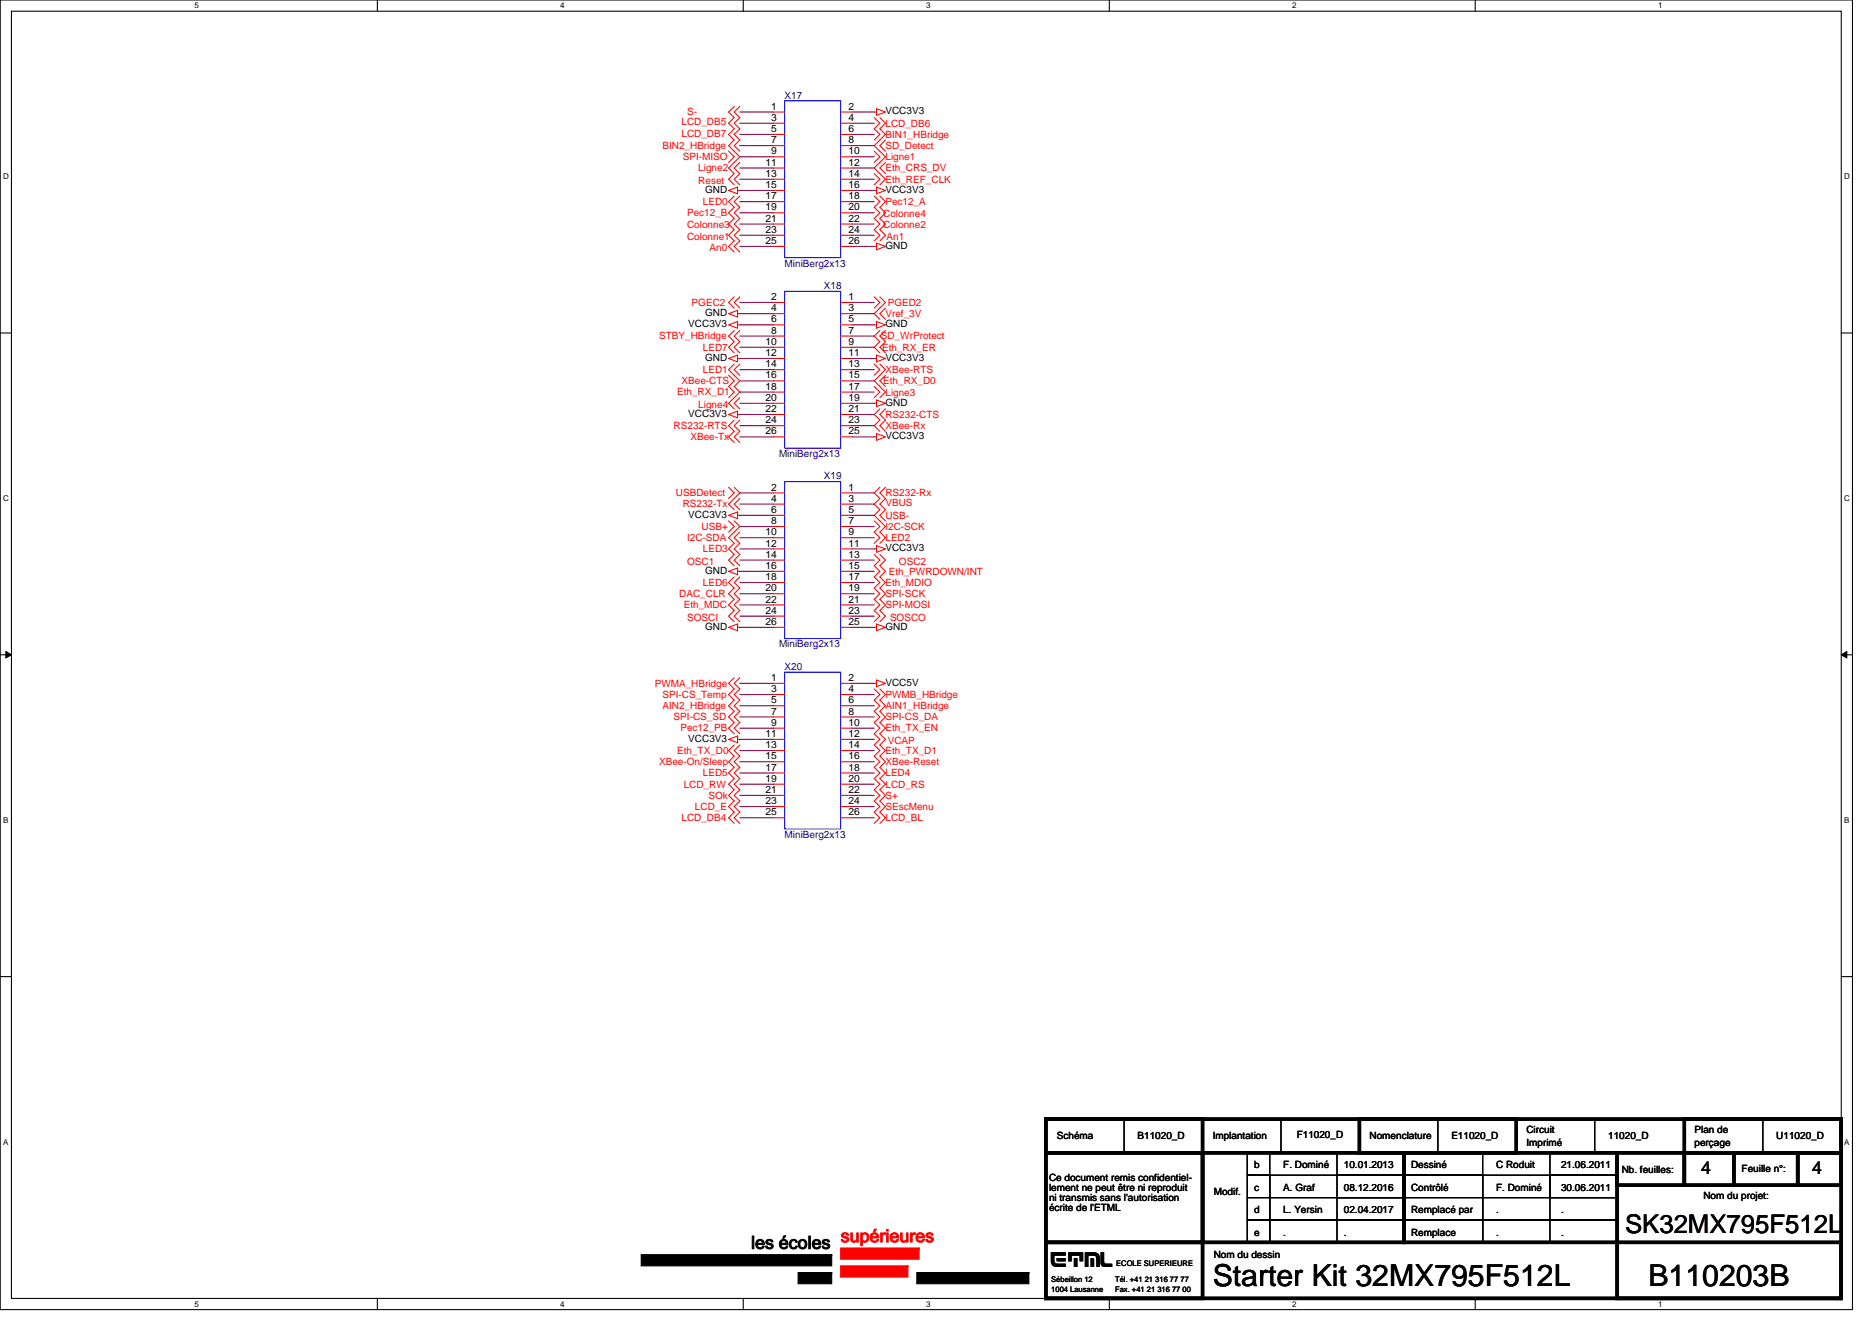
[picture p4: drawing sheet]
<svg xmlns="http://www.w3.org/2000/svg" width="297mm" height="210mm" viewBox="0 0 297 210" stroke-linecap="round" stroke-linejoin="round" font-family="sans-serif">
<path d="M0 0h293.9v207.9h-293.9zM1.8 1.8h290.4v204.3h-290.4z" fill="none" stroke="#000" stroke-width=".17"/>
<g fill="#fff">
<path d="M30.8 .2h.7v1.4h-.7z"/>
<path d="M30.8 206.3h.7v1.4h-.7z"/>
</g>
<path d="M59.9 0v1.8M59.9 206.1v1.8" fill="none" stroke="#000" stroke-width=".17"/>
<g fill="#fff">
<path d="M88.9 .2h.7v1.4h-.7z"/>
<path d="M88.9 206.3h.7v1.4h-.7z"/>
</g>
<path d="M117.9 0v1.8M117.9 206.1v1.8" fill="none" stroke="#000" stroke-width=".17"/>
<g fill="#fff">
<path d="M147 .2h.7v1.4h-.7z"/>
<path d="M147 206.3h.7v1.4h-.7z"/>
</g>
<path d="M176 0v1.8M176 206.1v1.8" fill="none" stroke="#000" stroke-width=".17"/>
<g fill="#fff">
<path d="M205 .2h.7v1.4h-.7z"/>
<path d="M205 206.3h.7v1.4h-.7z"/>
</g>
<path d="M234.1 0v1.8M234.1 206.1v1.8" fill="none" stroke="#000" stroke-width=".17"/>
<g fill="#fff">
<path d="M263.1 .2h.7v1.4h-.7z"/>
<path d="M263.1 206.3h.7v1.4h-.7z"/>
<path d="M.5 27.3h.9v1.4h-.9z"/>
<path d="M292.6 27.3h.9v1.4h-.9z"/>
<path d="M.5 78.4h.9v1.4h-.9z"/>
<path d="M292.6 78.4h.9v1.4h-.9z"/>
</g>
<path d="M0 52.9h1.8M292.2 52.9h1.7" fill="none" stroke="#000" stroke-width=".17"/>
<g fill="#fff">
<path d="M.5 129.5h.8v1.4h-.8z"/>
<path d="M292.6 129.5h.9v1.4h-.9z"/>
</g>
<path d="M0 103.9h1.8M292.2 103.9h1.7" fill="none" stroke="#000" stroke-width=".17"/>
<path d="M.9 103.4l.9 .5-.9 .5zM292.2 103.9l.8-.5v1z" fill="#000" stroke="#000" stroke-width=".16"/>
<g fill="#fff">
<path d="M.5 180.5h.8v1.4h-.8z"/>
<path d="M292.6 180.5h.9v1.4h-.9z"/>
</g>
<g fill="none" stroke="#000" stroke-width=".17">
<path d="M0 155h1.8M292.2 155h1.7M165.9 177.6h12.5v5.4h-12.5zM190.8 177.6h12.5v5.4h-12.5zM215.7 177.6h12.5v5.4h-12.5zM240.6 177.6h12.4v5.4h-12.4zM267.3 177.6h12.4v5.4h-12.4zM190.8 183h7.1v14.2h-7.1zM197.9 193.6h3.6v3.6h-3.6zM197.9 190.1h3.6v3.5h-3.6zM197.9 186.5h3.6v3.6h-3.6zM197.9 183h3.6v3.5h-3.6z"/>
<path d="M201.5 186.5h21.3v3.6h-21.3zM201.5 190.1h21.3v3.5h-21.3zM201.5 193.6h21.3v3.6h-21.3zM212.1 183h10.7v3.5h-10.7zM212.1 186.5h10.7v3.6h-10.7zM212.1 190.1h10.7v3.5h-10.7zM212.1 193.6h10.7v3.6h-10.7zM222.8 183h12.5v3.5h-12.5zM222.8 186.5h12.5v3.6h-12.5zM222.8 190.1h12.5v3.5h-12.5zM222.8 193.6h12.5v3.6h-12.5zM235.3 186.5h10.6v3.6h-10.6z"/>
<path d="M235.3 190.1h21.3v3.5h-21.3zM235.3 193.6h21.3v3.6h-21.3zM245.9 183h10.7v3.5h-10.7zM245.9 186.5h10.7v3.6h-10.7zM245.9 190.1h10.7v3.5h-10.7zM245.9 193.6h10.7v3.6h-10.7z"/>
</g>
<g fill="#000" stroke="#000" stroke-width=".17">
<path d="M101.7 199.1v1.8h30.3v-1.8z" fill-rule="evenodd"/>
<path d="M126.6 202v1.8h5.4v-1.8z" fill-rule="evenodd"/>
<path d="M145.5 202v1.8h17.8v-1.8z" fill-rule="evenodd"/>
</g>
<g fill="#f00" stroke="#f00" stroke-width=".17">
<path d="M133.4 198.1v1.8h12.4v-1.8z" fill-rule="evenodd"/>
<path d="M133.4 200.9v1.8h10.7v-1.8z" fill-rule="evenodd"/>
</g>
<g fill="none" stroke="#f00" stroke-width=".17">
<path d="M116.5 16.9l-.9 .9 .9 .9-.9 .9 .9 .8-.9 .9 .9 .9-.9 .9 1.8 1.8-1.8 1.8 .9 .9-.9 .8 .9 .9M117.4 16.9l-.9 .9 .9 .9-.9 .9 .9 .8-.9 .9 .9 .9-.9 .9 .9 .9M122.7 17.8h1.8M122.7 19.6h1.8M133.4 17.8h1.8M133.4 19.6h1.8M138.7 17.8h.4M138.7 18.7l.9 .9-.9 .8 .9 .9-.9 .9M139.1 17.3l1.4 .5-1.4 .5zM139.6 18.7l.9 .9-.9 .8 .9 .9-1.8 1.8 1.8 1.8-1.8 1.8 1.8 1.7-.9 .9M115.6 30.2l1.4-.5v1.1zM115.6 24l.9 .9-.9 .9"/>
<path d="M116.5 31.1l-.9 .9 .9 .9-.9 .9 .9 .9-.9 .9 .9 .8-.9 .9 .9 .9-.9 .9 .9 .9M117 30.2h.4M117.4 25.8l-.9 .9 .9 .9-.9 .8 .9 .9M117.4 31.1l-.9 .9 .9 .9-.9 .9 .9 .9-.9 .9 .9 .8-.9 .9 .9 .9-.9 .9 .9 .9M122.7 21.3h1.8M122.7 23.1h1.8M122.7 24.9h1.8M122.7 26.7h1.8M122.7 28.4h1.8M122.7 30.2h1.8M122.7 32h1.8M122.7 33.8h1.8"/>
<path d="M122.7 35.6h1.8M122.7 37.3h1.8M122.7 39.1h1.8M133.4 21.3h1.8M133.4 23.1h1.8M133.4 24.9h1.8M133.4 26.7h1.8M133.4 28.4h1.8M133.4 30.2h1.8M133.4 32h1.8M133.4 33.8h1.8M133.4 35.6h1.8"/>
<path d="M133.4 37.3h1.8M133.4 39.1h1.8M138.7 30.2h.4M138.7 39.1h.4M138.7 27.6l.9 .8-.9 .9M138.7 24l.9 .9-.9 .9M138.7 31.1l.9 .9-.9 .9 .9 .9-.9 .9 .9 .9-.9 .8 .9 .9-.9 .9M139.1 29.7l1.4 .5-1.4 .6zM139.1 38.6l1.4 .5-1.4 .5zM139.6 31.1l.9 .9-.9 .9 .9 .9-.9 .9 .9 .9-.9 .8 .9 .9-.9 .9M140.5 25.8l-.9 .9 .9 .9M140.5 22.2l-.9 .9 .9 .9"/>
<path d="M115.6 49.8l1.4-.5v1zM115.6 51.6l1.4-.6v1.1zM115.6 56.9l1.4-.5v1zM115.6 59.6l.9 .9-.9 .8 .9 .9-.9 .9M116.5 52.5l-.9 .8 .9 .9-.9 .9 .9 .9M116.5 57.8l-.9 .9 1.8 1.8-.9 .8 .9 .9-1.8 1.8 .9 .9M116.5 47.1l-.9 .9 .9 .9M117 49.8h.4M117 51.6h.4M117 56.9h.4M117.4 52.5l-.9 .8 .9 .9-.9 .9 .9 .9M117.4 57.8l-.9 .9 .9 .9"/>
<path d="M117.4 47.1l-.9 .9 .9 .9M122.7 48h1.8M122.7 49.8h1.8M122.7 51.6h1.8M122.7 53.3h1.8M122.7 55.1h1.8M122.7 56.9h1.8M122.7 58.7h1.8M133.4 48h1.8M133.4 49.8h1.8M133.4 51.6h1.8M133.4 53.3h1.8"/>
<path d="M133.4 55.1h1.8M133.4 56.9h1.8M133.4 58.7h1.8M138.7 51.6h.4M138.7 56.9h.4M138.7 57.8l.9 .9-.9 .9M138.7 47.1l.9 .9-.9 .9M139.1 51l1.4 .6-1.4 .5zM139.1 56.4l1.4 .5-1.4 .5zM139.6 52.5l-.9 .8 .9 .9-.9 .9 .9 .9M139.6 57.8l.9 .9-1.8 1.8 1.8 1.7-.9 .9M139.6 47.1l.9 .9-1.8 1.8 .9 .9"/>
<path d="M140.5 52.5l-.9 .8 .9 .9-.9 .9 .9 .9M140.5 59.6l-.9 .9 .9 .8M140.5 48.9l-.9 .9 .9 .9M115.6 65.8l1.4-.5v1zM115.6 77.3l.9 .9-.9 .9M116.5 66.7l-.9 .9 .9 .9-.9 .8 .9 .9M116.5 77.3l.9 .9-1.8 1.8 .9 .9M117 65.8h.4M117.4 66.7l-.9 .9 .9 .9-.9 .8 .9 .9M117.4 63.1l-.9 .9 .9 .9M117.4 79.1l-.9 .9 .9 .9M122.7 60.5h1.8"/>
<path d="M122.7 62.2h1.8M122.7 64h1.8M122.7 65.8h1.8M122.7 67.6h1.8M122.7 69.3h1.8M122.7 78.2h1.8M133.4 60.5h1.8M133.4 62.2h1.8M133.4 64h1.8M133.4 65.8h1.8M133.4 67.6h1.8M133.4 69.3h1.8"/>
<path d="M133.4 78.2h1.8M138.7 64h.4M138.7 69.3h.4M138.7 61.3l.9 .9-.9 .9M139.1 63.5l1.4 .5-1.4 .5zM139.1 68.8l1.4 .5-1.4 .6zM139.6 64.9l-.9 .9 .9 .9-.9 .9 .9 .9M139.6 77.3l-.9 .9 .9 .9-.9 .9 .9 .9-.9 .9 1.8 1.8-.9 .9 .9 .8-.9 .9M140.5 64.9l-.9 .9 .9 .9-.9 .9 .9 .9M140.5 77.3l-.9 .9 .9 .9-.9 .9 .9 .9-.9 .9 .9 .9M115.6 81.8l1.4-.5v1zM115.6 90.7l1.4-.6v1.1z"/>
<path d="M115.6 99.6l1.4-.6v1.1zM115.6 82.7l.9 .9-.9 .9M116.5 91.6l-.9 .9 .9 .8-.9 .9 .9 .9-.9 .9 .9 .9-.9 .9 .9 .9M116.5 82.7l.9 .9-1.8 1.7 .9 .9-.9 .9 .9 .9-.9 .9 .9 .9M117 81.8h.4M117 90.7h.4M117 99.6h.4M117.4 91.6l-.9 .9 .9 .8-.9 .9 .9 .9-.9 .9 .9 .9-.9 .9 .9 .9M117.4 84.5l-.9 .8 .9 .9-.9 .9 .9 .9-.9 .9 .9 .9M122.7 80h1.8M122.7 81.8h1.8M122.7 83.6h1.8"/>
<path d="M122.7 85.3h1.8M122.7 87.1h1.8M122.7 88.9h1.8M122.7 90.7h1.8M122.7 92.5h1.8M122.7 94.2h1.8M122.7 96h1.8M122.7 97.8h1.8M122.7 99.6h1.8M133.4 80h1.8M133.4 81.8h1.8M133.4 83.6h1.8"/>
<path d="M133.4 85.3h1.8M133.4 87.1h1.8M133.4 88.9h1.8M133.4 90.7h1.8M133.4 92.5h1.8M133.4 94.2h1.8M133.4 96h1.8M133.4 97.8h1.8M133.4 99.6h1.8M138.7 87.1h.4M138.7 99.6h.4M138.7 88l.9 .9-.9 .9 .9 .9-.9 .9 .9 .9-.9 .8 .9 .9-.9 .9 .9 .9-.9 .9 .9 .9-.9 .9"/>
<path d="M138.7 82.7l.9 .9-.9 .9 .9 .8-.9 .9M139.1 86.6l1.4 .5-1.4 .6zM139.1 99l1.4 .6-1.4 .5zM139.6 88l.9 .9-.9 .9 .9 .9-.9 .9 .9 .9-.9 .8 .9 .9-.9 .9 .9 .9-.9 .9 .9 .9-.9 .9M115.6 117.3l1.4-.5v1.1zM116.5 118.2l-.9 .9 .9 .9-.9 .9 .9 .9-.9 .9 .9 .9-.9 .9 .9 .8-.9 .9 .9 .9-.9 .9 .9 .9-.9 .9 .9 .9M116.5 107.6l-.9 .9 .9 .8-.9 .9 .9 .9-.9 .9 .9 .9-.9 .9 .9 .9-.9 .9 .9 .9M117 117.3h.4M117.4 118.2l-.9 .9 .9 .9-.9 .9 .9 .9-.9 .9 .9 .9-.9 .9 .9 .8-.9 .9 .9 .9-.9 .9 .9 .9-.9 .9 .9 .9M117.4 107.6l-.9 .9 .9 .8-.9 .9 .9 .9-.9 .9 .9 .9-.9 .9 .9 .9-.9 .9 .9 .9M122.7 108.5h1.8M122.7 110.2h1.8"/>
<path d="M122.7 112h1.8M122.7 113.8h1.8M122.7 115.6h1.8M122.7 117.3h1.8M122.7 119.1h1.8M133.4 108.5h1.8M133.4 110.2h1.8M133.4 112h1.8M133.4 113.8h1.8M133.4 115.6h1.8M133.4 117.3h1.8M133.4 119.1h1.8"/>
<path d="M138.7 108.5h.4M138.7 109.3l.9 .9-.9 .9 .9 .9-.9 .9 .9 .9-.9 .9 .9 .9-.9 .9 .9 .8-.9 .9 .9 .9-.9 .9 .9 .9-.9 .9 .9 .9-.9 .9 .9 .9-.9 .8 .9 .9-.9 .9 .9 .9-.9 .9 .9 .9-.9 .9M139.1 107.9l1.4 .6-1.4 .5zM139.6 109.3l.9 .9-.9 .9 .9 .9-.9 .9 .9 .9-.9 .9 .9 .9-.9 .9 .9 .8-.9 .9 .9 .9-.9 .9 .9 .9-.9 .9 .9 .9-.9 .9 .9 .9-.9 .8 .9 .9-.9 .9 .9 .9-.9 .9 .9 .9-.9 .9M122.7 120.9h1.8M122.7 122.7h1.8M122.7 124.5h1.8M122.7 126.2h1.8M122.7 128h1.8M122.7 129.8h1.8M133.4 120.9h1.8M133.4 122.7h1.8"/>
<path d="M133.4 124.5h1.8M133.4 126.2h1.8M133.4 128h1.8M133.4 129.8h1.8"/>
</g>
<g fill="none" stroke="#000" stroke-width=".53">
<path d="M165.9 177.6h24.9v5.4h-24.9zM165.9 177.6h126.3v28.5h-126.3zM215.7 177.6h24.9v5.4h-24.9zM267.3 177.6h24.9v5.4h-24.9zM165.9 197.2h24.9v8.9h-24.9zM165.9 183h24.9v14.2h-24.9zM190.8 183h32v14.2h-32zM222.8 183h33.8v14.2h-33.8zM256.6 183h10.7v5.1h-10.7zM256.6 197.2h35.6v8.9h-35.6zM267.3 183h7.8v5.1h-7.8zM275.1 183h10.1v5.1h-10.1z"/>
<path d="M285.2 183h7v5.1h-7z"/>
</g>
<path d="M124.5 16h8.9v24.9h-8.9zM124.5 46.2h8.9v24.9h-8.9zM124.5 76.5h8.9v24.8h-8.9zM124.5 106.7h8.9v24.9h-8.9z" fill="none" stroke="#00f" stroke-width=".17"/>
<g fill="none" stroke="#800040" stroke-width=".17">
<path d="M117.4 17.8h5.3M117.4 19.6h5.3M135.2 17.8h3.5M135.2 19.6h3.5M117.4 21.3h5.3M117.4 23.1h5.3M117.4 24.9h5.3M117.4 26.7h5.3M117.4 28.4h5.3M117.4 30.2h5.3M117.4 32h5.3M117.4 33.8h5.3"/>
<path d="M117.4 35.6h5.3M117.4 37.3h5.3M117.4 39.1h5.3M135.2 21.3h3.5M135.2 23.1h3.5M135.2 24.9h3.5M135.2 26.7h3.5M135.2 28.4h3.5M135.2 30.2h3.5M135.2 32h3.5M135.2 33.8h3.5M135.2 35.6h3.5"/>
<path d="M135.2 37.3h3.5M135.2 39.1h3.5M117.4 48h5.3M117.4 49.8h5.3M117.4 51.6h5.3M117.4 53.3h5.3M117.4 55.1h5.3M117.4 56.9h5.3M117.4 58.7h5.3M135.2 48h3.5M135.2 49.8h3.5M135.2 51.6h3.5"/>
<path d="M135.2 53.3h3.5M135.2 55.1h3.5M135.2 56.9h3.5M135.2 58.7h3.5M117.4 60.5h5.3M117.4 62.2h5.3M117.4 64h5.3M117.4 65.8h5.3M117.4 67.6h5.3M117.4 69.3h5.3M117.4 78.2h5.3M135.2 60.5h3.5"/>
<path d="M135.2 62.2h3.5M135.2 64h3.5M135.2 65.8h3.5M135.2 67.6h3.5M135.2 69.3h3.5M135.2 78.2h3.5M117.4 80h5.3M117.4 81.8h5.3M117.4 83.6h5.3M117.4 85.3h5.3M117.4 87.1h5.3M117.4 88.9h5.3"/>
<path d="M117.4 90.7h5.3M117.4 92.5h5.3M117.4 94.2h5.3M117.4 96h5.3M117.4 97.8h5.3M117.4 99.6h5.3M135.2 80h3.5M135.2 81.8h3.5M135.2 83.6h3.5M135.2 85.3h3.5M135.2 87.1h3.5M135.2 88.9h3.5"/>
<path d="M135.2 90.7h3.5M135.2 92.5h3.5M135.2 94.2h3.5M135.2 96h3.5M135.2 97.8h3.5M135.2 99.6h3.5M117.4 108.5h5.3M117.4 110.2h5.3M117.4 112h5.3M117.4 113.8h5.3M117.4 115.6h5.3M117.4 117.3h5.3"/>
<path d="M117.4 119.1h5.3M135.2 108.5h3.5M135.2 110.2h3.5M135.2 112h3.5M135.2 113.8h3.5M135.2 115.6h3.5M135.2 117.3h3.5M135.2 119.1h3.5M117.4 120.9h5.3M117.4 122.7h5.3M117.4 124.5h5.3M117.4 126.2h5.3"/>
<path d="M117.4 128h5.3M117.4 129.8h5.3M135.2 120.9h3.5M135.2 122.7h3.5M135.2 124.5h3.5M135.2 126.2h3.5M135.2 128h3.5M135.2 129.8h3.5"/>
</g>
<g font-size="4.8">
<text x="192.4" y="204.2">Starter Kit 32MX795F512L</text>
<text x="261.6" y="204.2">B110203B</text>
</g>
<text font-size="4.1" x="257.8" y="195.7">SK32MX795F512L</text>
<g font-size="2.8">
<text x="269.9" y="186.4">4</text>
<text x="287.5" y="186.4">4</text>
<text x="119.2" y="198.2">les écoles</text>
</g>
<text font-size="2.8" fill="#f00" x="133.4" y="197.1">supérieures</text>
<text font-size="2.6" x="166.8" y="201">ETML</text>
<g font-size="1.6">
<text x="122.4" y="17.4">1</text>
<text x="134.6" y="17.4">2</text>
<text x="122.4" y="19.2">3</text>
<text x="122.4" y="21">5</text>
<text x="122.4" y="22.7">7</text>
<text x="134.6" y="19.2">4</text>
<text x="134.6" y="21">6</text>
<text x="134.6" y="22.7">8</text>
<text x="140.5" y="18.1">VCC3V3</text>
<text x="121.5" y="26.3">11</text>
<text x="121.5" y="28.1">13</text>
<text x="121.5" y="29.8">15</text>
<text x="122.4" y="24.5">9</text>
<text x="134.6" y="24.5">10</text>
<text x="134.6" y="26.3">12</text>
<text x="134.6" y="28.1">14</text>
<text x="134.6" y="29.8">16</text>
<text x="111.9" y="30.6">GND</text>
<text x="121.5" y="31.6">17</text>
<text x="121.5" y="33.4">19</text>
<text x="121.5" y="35.2">21</text>
<text x="134.6" y="31.6">18</text>
<text x="134.6" y="33.4">20</text>
<text x="134.6" y="35.2">22</text>
<text x="140.5" y="30.6">VCC3V3</text>
<text x="121.5" y="37">23</text>
<text x="121.5" y="38.7">25</text>
<text x="134.6" y="37">24</text>
<text x="134.6" y="38.7">26</text>
<text x="140.5" y="39.5">GND</text>
<text x="122.4" y="47.6">2</text>
<text x="134.6" y="47.6">1</text>
<text x="109.2" y="51.9">VCC3V3</text>
<text x="111.9" y="50.1">GND</text>
<text x="122.4" y="49.4">4</text>
<text x="122.4" y="51.2">6</text>
<text x="122.4" y="53">8</text>
<text x="134.6" y="49.4">3</text>
<text x="134.6" y="51.2">5</text>
<text x="134.6" y="53">7</text>
<text x="140.5" y="51.9">GND</text>
<text x="111.9" y="57.3">GND</text>
<text x="121.5" y="54.7">10</text>
<text x="121.5" y="56.5">12</text>
<text x="121.5" y="58.3">14</text>
<text x="134.6" y="54.7">9</text>
<text x="134.6" y="56.5">11</text>
<text x="134.6" y="58.3">13</text>
<text x="140.5" y="57.3">VCC3V3</text>
<text x="121.5" y="60.1">16</text>
<text x="121.5" y="61.8">18</text>
<text x="121.5" y="63.6">20</text>
<text x="121.5" y="65.4">22</text>
<text x="134.6" y="60.1">15</text>
<text x="134.6" y="61.8">17</text>
<text x="134.6" y="63.6">19</text>
<text x="134.6" y="65.4">21</text>
<text x="140.5" y="64.4">GND</text>
<text x="109.2" y="66.1">VCC3V3</text>
<text x="121.5" y="67.2">24</text>
<text x="121.5" y="69">26</text>
<text x="134.6" y="67.2">23</text>
<text x="134.6" y="69">25</text>
<text x="140.5" y="69.7">VCC3V3</text>
<text x="122.4" y="77.9">2</text>
<text x="134.6" y="77.9">1</text>
<text x="109.2" y="82.1">VCC3V3</text>
<text x="122.4" y="79.6">4</text>
<text x="122.4" y="81.4">6</text>
<text x="122.4" y="83.2">8</text>
<text x="134.6" y="79.6">3</text>
<text x="134.6" y="81.4">5</text>
<text x="134.6" y="83.2">7</text>
<text x="121.5" y="85">10</text>
<text x="121.5" y="86.7">12</text>
<text x="121.5" y="88.5">14</text>
<text x="134.6" y="85">9</text>
<text x="134.6" y="86.7">11</text>
<text x="134.6" y="88.5">13</text>
<text x="140.5" y="87.5">VCC3V3</text>
<text x="111.9" y="91">GND</text>
<text x="121.5" y="90.3">16</text>
<text x="121.5" y="92.1">18</text>
<text x="121.5" y="93.9">20</text>
<text x="121.5" y="95.6">22</text>
<text x="134.6" y="90.3">15</text>
<text x="134.6" y="92.1">17</text>
<text x="134.6" y="93.9">19</text>
<text x="134.6" y="95.6">21</text>
<text x="111.9" y="99.9">GND</text>
<text x="121.5" y="97.4">24</text>
<text x="121.5" y="99.2">26</text>
<text x="134.6" y="97.4">23</text>
<text x="134.6" y="99.2">25</text>
<text x="140.5" y="99.9">GND</text>
<text x="122.4" y="108.1">1</text>
<text x="122.4" y="109.9">3</text>
<text x="122.4" y="111.6">5</text>
<text x="122.4" y="113.4">7</text>
<text x="134.6" y="108.1">2</text>
<text x="134.6" y="109.9">4</text>
<text x="134.6" y="111.6">6</text>
<text x="134.6" y="113.4">8</text>
<text x="140.5" y="108.8">VCC5V</text>
<text x="109.2" y="117.7">VCC3V3</text>
<text x="121.5" y="117">11</text>
<text x="121.5" y="118.7">13</text>
<text x="122.4" y="115.2">9</text>
<text x="134.6" y="115.2">10</text>
<text x="134.6" y="117">12</text>
<text x="134.6" y="118.7">14</text>
<text x="121.5" y="120.5">15</text>
<text x="121.5" y="122.3">17</text>
<text x="121.5" y="124.1">19</text>
<text x="121.5" y="125.9">21</text>
<text x="134.6" y="120.5">16</text>
<text x="134.6" y="122.3">18</text>
<text x="134.6" y="124.1">20</text>
<text x="134.6" y="125.9">22</text>
<text x="121.5" y="127.6">23</text>
<text x="121.5" y="129.4">25</text>
<text x="134.6" y="127.6">24</text>
<text x="134.6" y="129.4">26</text>
<text x="242.2" y="179.7">Circuit</text>
<text x="268.9" y="179.7">Plan de</text>
<text x="167.7" y="180.8">Schéma</text>
<text x="180.5" y="180.8">B11020_D</text>
<text x="192.4" y="180.8">Implantation</text>
<text x="199" y="185.4">b</text>
<text x="203.6" y="185.4">F. Dominé</text>
<text x="205.8" y="180.6">F11020_D</text>
<text x="213.2" y="185.4">10.01.2013</text>
<text x="217.3" y="180.8">Nomenclature</text>
<text x="223.9" y="185.4">Dessiné</text>
<text x="230.3" y="180.8">E11020_D</text>
<text x="237.4" y="185.4">C Roduit</text>
<text x="242.2" y="181.9">Imprimé</text>
<text x="247.7" y="185.4">21.06.2011</text>
<text x="255.2" y="180.8">11020_D</text>
<text x="268.9" y="181.9">perçage</text>
<text x="276.3" y="186">Feuille n°:</text>
<text x="281.9" y="180.8">U11020_D</text>
<text x="166.5" y="187.4">Ce document remis confidentiel-</text>
<text x="166.5" y="189">lement ne peut être ni reproduit</text>
<text x="166.5" y="190.6">ni transmis sans l'autorisation</text>
<text x="192.6" y="189.7">Modif.</text>
<text x="199" y="189">c</text>
<text x="203.6" y="189">A. Graf</text>
<text x="213.2" y="189">08.12.2016</text>
<text x="223.9" y="189">Contrôlé</text>
<text x="237.4" y="189">F. Dominé</text>
<text x="247.7" y="189">30.06.2011</text>
<text x="257.3" y="186.2">Nb. feuilles:</text>
<text x="270.3" y="190.2">Nom du projet:</text>
<text x="166.5" y="192.3">écrite de l'ETML</text>
<text x="199" y="196.1">e</text>
<text x="199" y="192.6">d</text>
<text x="203.6" y="192.6">L. Yersin</text>
<text x="203.6" y="196.1">.</text>
<text x="213.2" y="192.6">02.04.2017</text>
<text x="213.2" y="196.1">.</text>
<text x="223.9" y="196.1">Remplace</text>
<text x="223.9" y="192.6">Remplacé par</text>
<text x="237.4" y="192.6">.</text>
<text x="237.4" y="196.1">.</text>
<text x="247.7" y="192.6">.</text>
<text x="247.7" y="196.1">.</text>
<text x="192.6" y="199.7">Nom du dessin</text>
</g>
<g font-size="1.6" fill="#000080">
<text x="124.5" y="15.6">X17</text>
<text x="124.5" y="42.3">MiniBerg2x13</text>
<text x="130.7" y="45.9">X18</text>
<text x="123.6" y="72.5">MiniBerg2x13</text>
<text x="130.7" y="76.1">X19</text>
<text x="123.6" y="102.8">MiniBerg2x13</text>
<text x="124.5" y="106.3">X20</text>
<text x="124.5" y="133">MiniBerg2x13</text>
</g>
<g font-size="1.6" fill="#f00">
<text x="105.1" y="23.6">BIN2_HBridge</text>
<text x="108.1" y="19.9">LCD_DB5</text>
<text x="108.1" y="21.7">LCD_DB7</text>
<text x="109" y="18.3">S-</text>
<text x="140.5" y="21.9">BIN1_HBridge</text>
<text x="140.5" y="23.6">SD_Detect</text>
<text x="140.5" y="20.1">LCD_DB6</text>
<text x="108.3" y="25.4">SPI-MISO</text>
<text x="110.8" y="27.2">Ligne2</text>
<text x="110.8" y="29.1">Reset</text>
<text x="140.5" y="29">Eth_REF_CLK</text>
<text x="140.5" y="27.2">Eth_CRS_DV</text>
<text x="140.5" y="25.4">Ligne1</text>
<text x="109" y="34.3">Pec12_B</text>
<text x="111.5" y="32.5">LED0</text>
<text x="140.1" y="34.5">Colonne4</text>
<text x="140.5" y="32.5">Pec12_A</text>
<text x="109" y="38">Colonne1</text>
<text x="109" y="36.3">Colonne3</text>
<text x="112.6" y="39.8">An0</text>
<text x="140.1" y="36.3">Colonne2</text>
<text x="140.7" y="38">An1</text>
<text x="104.6" y="53.9">STBY_HBridge</text>
<text x="109.7" y="48.5">PGEC2</text>
<text x="139.8" y="53.9">SD_WrProtect</text>
<text x="140.5" y="50.3">Vref_3V</text>
<text x="140.9" y="48.5">PGED2</text>
<text x="111.5" y="55.6">LED7</text>
<text x="111.5" y="59.2">LED1</text>
<text x="140" y="55.6">Eth_RX_ER</text>
<text x="140.5" y="59.2">XBee-RTS</text>
<text x="107.4" y="62.8">Eth_RX_D1</text>
<text x="108.1" y="61">XBee-CTS</text>
<text x="110.8" y="64.7">Ligne4</text>
<text x="140.1" y="61">Eth_RX_D0</text>
<text x="140.5" y="62.9">Ligne3</text>
<text x="106.9" y="68.1">RS232-RTS</text>
<text x="109.6" y="69.9">XBee-Tx</text>
<text x="140.5" y="68.1">XBee-Rx</text>
<text x="140.5" y="66.3">RS232-CTS</text>
<text x="107.2" y="78.8">USBDetect</text>
<text x="108.3" y="80.5">RS232-Tx</text>
<text x="140.5" y="82.3">USB-</text>
<text x="140.5" y="80.4">VBUS</text>
<text x="140.5" y="78.8">RS232-Rx</text>
<text x="109" y="85.9">I2C-SDA</text>
<text x="109" y="89.6">OSC1</text>
<text x="111.3" y="84.1">USB+</text>
<text x="111.5" y="87.7">LED3</text>
<text x="140.5" y="85.9">LED2</text>
<text x="140.5" y="84.1">I2C-SCK</text>
<text x="142.6" y="89.6">OSC2</text>
<text x="107.8" y="94.8">DAC_CLR</text>
<text x="111.5" y="93">LED6</text>
<text x="140.5" y="93">Eth_MDIO</text>
<text x="140.5" y="94.8">SPI-SCK</text>
<text x="141" y="91.2">Eth_PWRDOWN/INT</text>
<text x="108.5" y="96.5">Eth_MDC</text>
<text x="109" y="98.5">SOSCI</text>
<text x="140.5" y="96.5">SPI-MOSI</text>
<text x="141.2" y="98.5">SOSCO</text>
<text x="103.9" y="109">PWMA_HBridge</text>
<text x="105.1" y="110.8">SPI-CS_Temp</text>
<text x="105.1" y="112.5">AIN2_HBridge</text>
<text x="140.5" y="110.8">PWMB_HBridge</text>
<text x="140.5" y="112.5">AIN1_HBridge</text>
<text x="106.9" y="114.3">SPI-CS_SD</text>
<text x="107.4" y="119.7">Eth_TX_D0</text>
<text x="108" y="116.1">Pec12_PB</text>
<text x="140.5" y="119.7">Eth_TX_D1</text>
<text x="140.5" y="116.1">Eth_TX_EN</text>
<text x="140.5" y="114.3">SPI-CS_DA</text>
<text x="140.9" y="118">VCAP</text>
<text x="104.6" y="121.4">XBee-On/Sleep</text>
<text x="108.5" y="125">LCD_RW</text>
<text x="111.5" y="123.2">LED5</text>
<text x="140.5" y="121.4">XBee-Reset</text>
<text x="140.5" y="123.2">LED4</text>
<text x="140.5" y="125">LCD_RS</text>
<text x="108.1" y="130.3">LCD_DB4</text>
<text x="110.3" y="128.5">LCD_E</text>
<text x="112.4" y="126.8">SOk</text>
<text x="140.5" y="126.8">S+</text>
<text x="140.5" y="128.5">SEscMenu</text>
<text x="140.5" y="130.3">LCD_BL</text>
</g>
<g font-size="1.3">
<text x="30.8" y="1.3">5</text>
<text x="88.9" y="1.3">4</text>
<text x="147" y="1.3">3</text>
<text x="205" y="1.3">2</text>
<text x="263.1" y="1.3">1</text>
<text x=".5" y="28.4">D</text>
<text x="292.6" y="28.4">D</text>
<text x=".5" y="79.5">C</text>
<text x="292.6" y="79.5">C</text>
<text x=".5" y="130.6">B</text>
<text x="292.6" y="130.6">B</text>
<text x=".5" y="181.7">A</text>
<text x="292.6" y="181.7">A</text>
<text x="30.8" y="207.4">5</text>
<text x="88.9" y="207.4">4</text>
<text x="147" y="207.4">3</text>
<text x="205" y="207.4">2</text>
<text x="263.1" y="207.4">1</text>
</g>
<g font-size="1.2">
<text x="166.8" y="203.5">Sébeillon 12</text>
<text x="176.9" y="203.5">Tél. +41 21 316 77 77</text>
<text x="177.1" y="201">ECOLE SUPERIEURE</text>
<text x="166.8" y="205.1">1004 Lausanne</text>
<text x="176.9" y="205.1">Fax. +41 21 316 77 00</text>
</g>
</svg>
